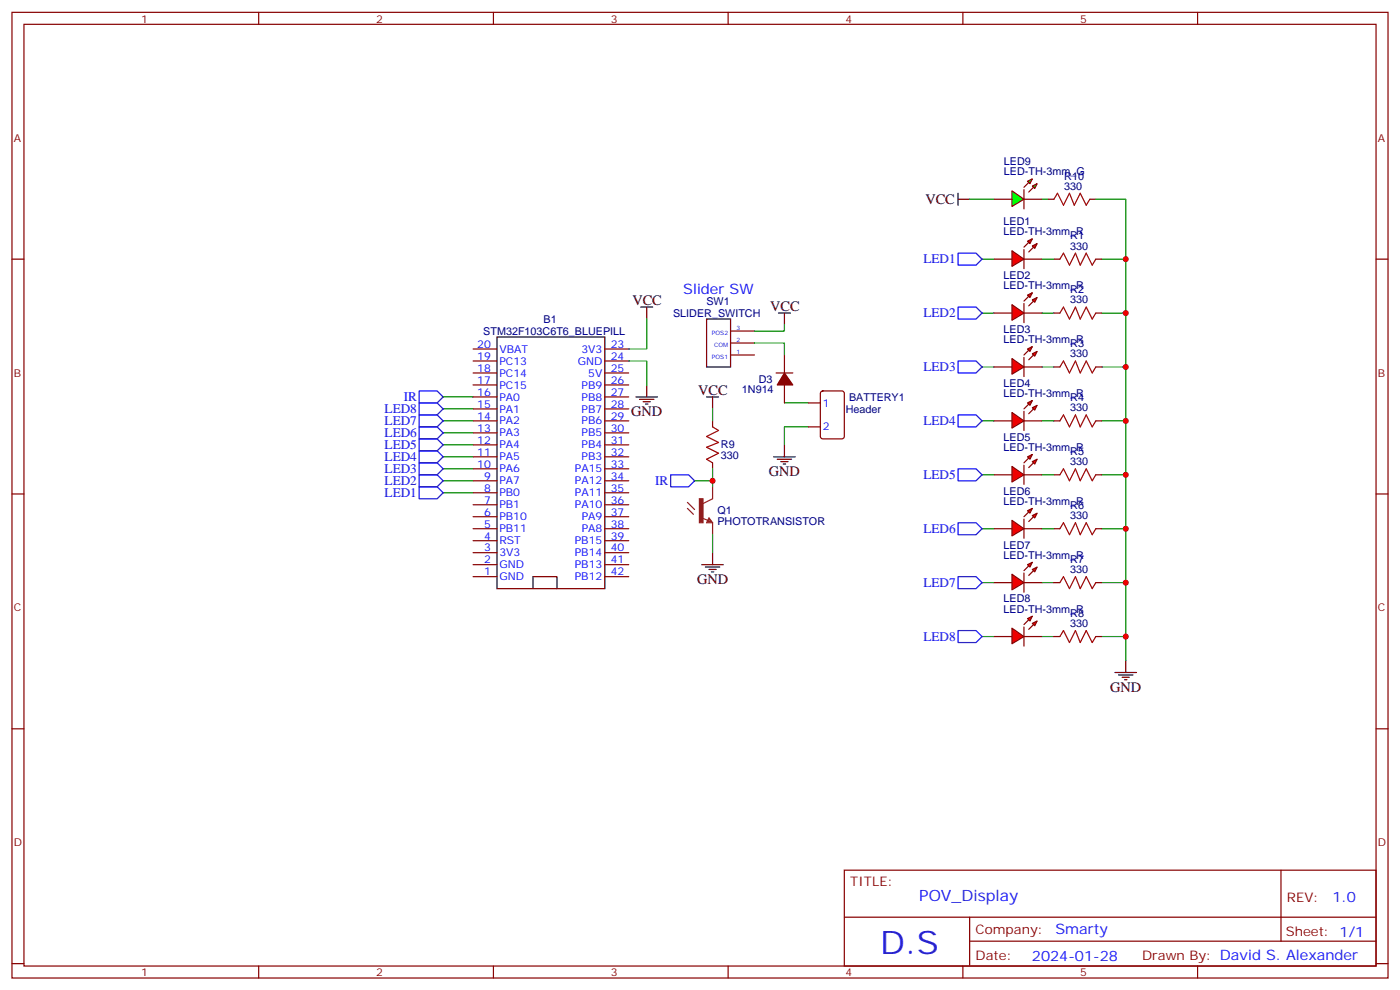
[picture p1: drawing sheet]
<svg xmlns="http://www.w3.org/2000/svg" width="412mm" height="292mm" viewBox="0 0 412 292" stroke-linecap="round" stroke-linejoin="round" font-family="sans-serif">
<g fill="none" stroke="#870000" stroke-width=".35">
<path d="M3.5 3.6h405.4v284.4h-405.4zM7.1 7.2h398.2v277.2h-398.2zM76.2 3.6v3.6M145.3 3.6v3.6M214.5 3.6v3.6M283.6 3.6v3.6M352.8 3.6v3.6M3.5 76.3h3.6M310.4 76.3h1.8M322.8 76.3h1.8M405.3 76.3h3.6M310.4 92.2h1.8"/>
<path d="M322.8 92.2h1.8M139.3 116.9h7.1M139.3 113.3h7.1M139.3 109.8h7.1M139.3 106.3h7.1M139.3 102.8h7.1M178.2 116.9h7M178.2 113.3h7M178.2 109.8h7M178.2 106.3h7M178.2 102.8h7M228.6 109.8h4.9"/>
<path d="M231.1 104.5v5.3M231.1 113.3v5.3M238.1 118.6h3.6M241.9 115.3l.5-.2h5.6l.7 .4v13l-.5 .7h-5.8l-.7-.4v-13zM310.4 108.1h1.8M322.8 108.1h1.8M139.3 138h7.1M139.3 134.5h7.1M139.3 131h7.1M139.3 127.5h7.1M139.3 123.9h7.1M139.3 120.4h7.1"/>
<path d="M178.2 138h7M178.2 134.5h7M178.2 131h7M178.2 127.5h7M178.2 123.9h7M178.2 120.4h7M238.1 125.7h3.6M310.4 123.9h1.8M310.4 139.8h1.8M322.8 123.9h1.8M322.8 139.8h1.8M3.5 145.5h3.6"/>
<path d="M139.3 159.2h7.1M139.3 155.7h7.1M139.3 152.2h7.1M139.3 148.6h7.1M139.3 145.1h7.1M139.3 141.6h7.1M178.2 159.2h7M178.2 155.7h7M178.2 152.2h7M178.2 148.6h7M178.2 145.1h7M178.2 141.6h7"/>
<path d="M310.4 155.7h1.8M322.8 155.7h1.8M405.3 145.5h3.6M139.3 169.8h7.1M139.3 166.3h7.1M139.3 162.7h7.1M178.2 169.8h7M178.2 166.3h7M178.2 162.7h7M310.4 171.6h1.8M322.8 171.6h1.8M310.4 187.4h1.8"/>
<path d="M322.8 187.4h1.8M3.5 214.6h3.6M405.3 214.6h3.6M248.7 256.2h156.6v28.2h-156.6zM377.3 256.2v20.9M248.7 270.1h156.5M285.6 277.1h119.6M285.6 270.1v14.1M3.5 283.7h3.6M76.2 284.4v3.6M145.3 284.4v3.6M214.5 284.4v3.6"/>
<path d="M283.6 284.4v3.6M352.8 284.4v3.6M405.3 283.7h3.6"/>
</g>
<g fill="none" stroke="#000" stroke-width=".35">
<path d="M146.4 99.2h31.8v74.1h-31.8zM229.3 92.2h3.5M231.1 92.2v3.5M227.9 134.5h6.3M229 135.2h4.2M230 135.9h2.1M230.7 136.6h.7M231.1 131v3.5M157 173.3v-3.5h7v3.5M328.4 198h6.4M329.5 198.7h4.2M330.6 199.4h2.1"/>
<path d="M331.6 194.5v3.5M331.3 200.1h.7"/>
</g>
<g fill="none" stroke="#008700" stroke-width=".35">
<path d="M289.3 76.3h3.5M306.9 76.3h3.5M324.6 76.3h7v118.2M289.3 92.2h3.5M306.9 92.2h3.5M324.6 92.2h7M231.1 118.6h7M289.3 108.1h3.5M306.9 108.1h3.5M324.6 108.1h7M130.5 123.9h8.8M130.5 138h8.8"/>
<path d="M130.5 134.5h8.8M130.5 131h8.8M130.5 127.5h8.8M130.5 120.4h8.8M238.1 125.7h-7v5.3M289.3 123.9h3.5M289.3 139.8h3.5M306.9 123.9h3.5M306.9 139.8h3.5M324.6 123.9h7M324.6 139.8h7M130.5 145.1h8.8"/>
<path d="M130.5 141.6h8.8M289.3 155.7h3.5M306.9 155.7h3.5M324.6 155.7h7M289.3 171.6h3.5M306.9 171.6h3.5M324.6 171.6h7M289.3 187.4h3.5M306.9 187.4h3.5M324.6 187.4h7"/>
</g>
<path d="M231.1 109.8l2.4 3.5h-4.5z" fill="#870000" stroke="#870000" stroke-width=".35"/>
<g fill="none" stroke="#00f" stroke-width=".35">
<path d="M282.2 74.5h5.3l1.8 1.8-1.8 1.8h-5.3zM282.2 90.4h5.3l1.8 1.8-1.8 1.7h-5.3zM123.5 118.6h5.3l1.7 1.8-1.7 1.8h-5.3zM282.2 106.3h5.3l1.8 1.8-1.8 1.7h-5.3zM123.5 139.8h5.3l1.7 1.8-1.7 1.7h-5.3zM123.5 136.3h5.3l1.7 1.7-1.7 1.8h-5.3zM123.5 132.8h5.3l1.7 1.7-1.7 1.8h-5.3zM123.5 129.2h5.3l1.7 1.8-1.7 1.8h-5.3zM123.5 125.7h5.3l1.7 1.8-1.7 1.7h-5.3zM123.5 122.2h5.3l1.7 1.7-1.7 1.8h-5.3zM282.2 138h5.3l1.8 1.8-1.8 1.8h-5.3zM282.2 122.2h5.3l1.8 1.7-1.8 1.8h-5.3z"/>
<path d="M123.5 143.3h5.3l1.7 1.8-1.7 1.8h-5.3zM282.2 153.9h5.3l1.8 1.8-1.8 1.7h-5.3zM282.2 169.8h5.3l1.8 1.8-1.8 1.7h-5.3zM282.2 185.7h5.3l1.8 1.7-1.8 1.8h-5.3z"/>
</g>
<path d="M312.2 76.3l1.1-1.8 1.7 3.6 1.8-3.6 1.4 3.6 1.8-3.6 1.7 3.6 1.1-1.8M312.2 92.2l1.1-1.8 1.7 3.5 1.8-3.5 1.4 3.5 1.8-3.5 1.7 3.5 1.1-1.7M312.2 108.1l1.1-1.8 1.7 3.5 1.8-3.5 1.4 3.5 1.8-3.5 1.7 3.5 1.1-1.7M312.2 139.8l1.1-1.8 1.7 3.6 1.8-3.6 1.4 3.6 1.8-3.6 1.7 3.6 1.1-1.8M312.2 123.9l1.1-1.7 1.7 3.5 1.8-3.5 1.4 3.5 1.8-3.5 1.7 3.5 1.1-1.8M312.2 155.7l1.1-1.8 1.7 3.5 1.8-3.5 1.4 3.5 1.8-3.5 1.7 3.5 1.1-1.7M312.2 171.6l1.1-1.8 1.7 3.5 1.8-3.5 1.4 3.5 1.8-3.5 1.7 3.5 1.1-1.7M312.2 187.4l1.1-1.7 1.7 3.5 1.8-3.5 1.4 3.5 1.8-3.5 1.7 3.5 1.1-1.8" fill="none" stroke="#a10000" stroke-width=".35"/>
<g fill="#f00" stroke="#870000" stroke-width=".35">
<path d="M298.1 137.3l3.5 2.5-3.5 2.1z"/>
<path d="M301.6 137v5.6z"/>
</g>
<g fill="#870000" stroke="#870000" stroke-width=".35">
<path d="M303 134.9l-1.4 1.4z"/>
<path d="M303 137.7l1.4-1.4z"/>
</g>
<g fill="#f00" stroke="#870000" stroke-width=".35">
<path d="M302.7 134.5l1.4-.7-.7 1.4z"/>
<path d="M304.1 135.9l1.4-.7-.7 1.4z"/>
</g>
<path d="M292.8 139.8h5.3M301.6 139.8h5.3" fill="none" stroke="#870000" stroke-width=".35"/>
<g fill="#f00" stroke="#870000" stroke-width=".35">
<path d="M298.1 153.2l3.5 2.5-3.5 2.1z"/>
<path d="M301.6 152.9v5.6z"/>
</g>
<g fill="#870000" stroke="#870000" stroke-width=".35">
<path d="M303 150.7l-1.4 1.5z"/>
<path d="M303 153.6l1.4-1.4z"/>
</g>
<g fill="#f00" stroke="#870000" stroke-width=".35">
<path d="M302.7 150.4l1.4-.7-.7 1.4z"/>
<path d="M304.1 151.8l1.4-.7-.7 1.4z"/>
</g>
<path d="M292.8 155.7h5.3M301.6 155.7h5.3" fill="none" stroke="#870000" stroke-width=".35"/>
<g fill="#f00" stroke="#870000" stroke-width=".35">
<path d="M298.1 169.1l3.5 2.5-3.5 2.1z"/>
<path d="M301.6 168.7v5.7z"/>
</g>
<g fill="#870000" stroke="#870000" stroke-width=".35">
<path d="M301.6 168l1.4-1.4z"/>
<path d="M304.4 168l-1.4 1.4z"/>
</g>
<g fill="#f00" stroke="#870000" stroke-width=".35">
<path d="M302.7 166.3l1.4-.7-.7 1.4z"/>
<path d="M304.1 167.7l1.4-.7-.7 1.4z"/>
</g>
<path d="M292.8 171.6h5.3M301.6 171.6h5.3" fill="none" stroke="#870000" stroke-width=".35"/>
<g fill="#f00" stroke="#870000" stroke-width=".35">
<path d="M298.1 185l3.5 2.4-3.5 2.1z"/>
<path d="M301.6 184.6v5.7z"/>
</g>
<g fill="#870000" stroke="#870000" stroke-width=".35">
<path d="M301.6 183.9l1.4-1.4z"/>
<path d="M304.4 183.9l-1.4 1.4z"/>
</g>
<g fill="#f00" stroke="#870000" stroke-width=".35">
<path d="M302.7 182.1l1.4-.7-.7 1.4z"/>
<path d="M304.1 183.6l1.4-.8-.7 1.5z"/>
</g>
<path d="M292.8 187.4h5.3M301.6 187.4h5.3" fill="none" stroke="#870000" stroke-width=".35"/>
<g fill="#f00" stroke="#870000" stroke-width=".35">
<path d="M298.1 121.5l3.5 2.4-3.5 2.1z"/>
<path d="M301.6 121.1v5.7z"/>
</g>
<g fill="#870000" stroke="#870000" stroke-width=".35">
<path d="M303 119l-1.4 1.4z"/>
<path d="M303 121.8l1.4-1.4z"/>
</g>
<g fill="#f00" stroke="#870000" stroke-width=".35">
<path d="M302.7 118.6l1.4-.7-.7 1.4z"/>
<path d="M304.1 120.1l1.4-.8-.7 1.5z"/>
</g>
<path d="M292.8 123.9h5.3M301.6 123.9h5.3" fill="none" stroke="#870000" stroke-width=".35"/>
<g fill="#f00" stroke="#870000" stroke-width=".35">
<path d="M298.1 105.6l3.5 2.5-3.5 2.1z"/>
<path d="M301.6 105.2v5.7z"/>
</g>
<g fill="#870000" stroke="#870000" stroke-width=".35">
<path d="M303 103.1l-1.4 1.4z"/>
<path d="M303 105.9l1.4-1.4z"/>
</g>
<g fill="#f00" stroke="#870000" stroke-width=".35">
<path d="M302.7 102.8l1.4-.7-.7 1.4z"/>
<path d="M304.1 104.2l1.4-.7-.7 1.4z"/>
</g>
<path d="M292.8 108.1h5.3M301.6 108.1h5.3" fill="none" stroke="#870000" stroke-width=".35"/>
<g fill="#f00" stroke="#870000" stroke-width=".35">
<path d="M298.1 89.7l3.5 2.5-3.5 2.1z"/>
<path d="M301.6 89.4v5.6z"/>
</g>
<g fill="#870000" stroke="#870000" stroke-width=".35">
<path d="M303 87.2l-1.4 1.5z"/>
<path d="M303 90.1l1.4-1.4z"/>
</g>
<g fill="#f00" stroke="#870000" stroke-width=".35">
<path d="M302.7 86.9l1.4-.7-.7 1.4z"/>
<path d="M304.1 88.3l1.4-.7-.7 1.4z"/>
</g>
<path d="M292.8 92.2h5.3M301.6 92.2h5.3" fill="none" stroke="#870000" stroke-width=".35"/>
<g fill="#f00" stroke="#870000" stroke-width=".35">
<path d="M298.1 73.8l3.5 2.5-3.5 2.1z"/>
<path d="M301.6 73.5v5.6z"/>
</g>
<g fill="#870000" stroke="#870000" stroke-width=".35">
<path d="M303 71.4l-1.4 1.4z"/>
<path d="M303 74.2l1.4-1.4z"/>
</g>
<g fill="#f00" stroke="#870000" stroke-width=".35">
<path d="M302.7 71l1.4-.7-.7 1.4z"/>
<path d="M304.1 72.4l1.4-.7-.7 1.4z"/>
</g>
<path d="M292.8 76.3h5.3M301.6 76.3h5.3M215.2 97.5h7M215.2 104.5h7M215.2 101h7M209.9 123.9v1.8M209.9 136.3v1.7" fill="none" stroke="#870000" stroke-width=".35"/>
<g fill="none" stroke="#000" stroke-width=".35">
<path d="M188.7 90.4h3.6M190.5 90.4v3.5M208.1 93.9h7.1v14.2h-7.1zM187.3 116.9h6.4M188.4 117.6h4.2M189.4 118.3h2.2M190.1 119h.8M190.5 113.3v3.6M208.1 116.9h3.6M209.9 116.9v3.5M206.7 166.3h6.4M207.8 167h4.2"/>
<path d="M208.8 167.7h2.2M209.5 168.4h.8M209.9 162.7v3.6"/>
</g>
<path d="M190.5 93.9v8.9h-5.3M231.1 95.7v1.8h-8.9M185.2 106.3h5.3v7M222.2 101h8.9v3.5M209.9 120.4v3.5M209.9 138v5.3M204.6 141.6h5.3M209.9 157.4v5.3" fill="none" stroke="#008700" stroke-width=".35"/>
<path d="M202.5 147.9l2.1 2.1M202.5 149.7l1.8 1.7M206.7 152.5l1.8 .7M208.8 152.5l1.1 1.4h-1.8zM208.8 152.9l.7 .7h-1zM208.8 153.2v.4M209.9 143.3v3.6l-2.8 1.4M209.9 153.9v3.5" fill="none" stroke="#8c2424" stroke-width=".35"/>
<path d="M206 146.9h1.1v7h-1.1z" fill="#8c2424" stroke="#8c2424" stroke-width=".35"/>
<path d="M209.9 125.7l1.8 1.1-3.6 1.7 3.6 1.8-3.6 1.4 3.6 1.8-3.6 1.7 1.8 1.1" fill="none" stroke="#a10000" stroke-width=".35"/>
<path d="M123.5 115.1h5.3l1.7 1.8-1.7 1.7h-5.3zM197.6 139.8h5.2l1.8 1.8-1.8 1.7h-5.2z" fill="none" stroke="#00f" stroke-width=".35"/>
<path d="M298.1 56.2l3.5 2.5-3.5 2.1z" fill="#0f0" stroke="#870000" stroke-width=".35"/>
<path d="M301.6 55.8v5.7z" fill="#f00" stroke="#870000" stroke-width=".35"/>
<g fill="#870000" stroke="#870000" stroke-width=".35">
<path d="M301.6 55.1l1.4-1.4z"/>
<path d="M303 56.6l1.4-1.5z"/>
</g>
<g fill="#0f0" stroke="#870000" stroke-width=".35">
<path d="M302.7 53.4l1.4-.7-.7 1.4z"/>
<path d="M304.1 54.8l1.4-.7-.7 1.4z"/>
</g>
<path d="M292.8 58.7h5.3M301.6 58.7h5.3M308.7 58.7h1.7M321 58.7h1.8" fill="none" stroke="#870000" stroke-width=".35"/>
<path d="M310.4 58.7l1.1-1.8 1.8 3.5 1.7-3.5 1.4 3.5 1.8-3.5 1.8 3.5 1-1.7" fill="none" stroke="#a10000" stroke-width=".35"/>
<path d="M285.8 58.7h7M306.9 58.7h1.8M322.8 58.7h8.8v17.6M130.5 116.9h8.8" fill="none" stroke="#008700" stroke-width=".35"/>
<path d="M282.2 58.7h3.6M282.2 56.9v3.5" fill="none" stroke="#000" stroke-width=".35"/>
<g fill="#c00">
<circle cx="331.6" cy="92.2" r=".88"/>
<circle cx="331.6" cy="108.1" r=".88"/>
<circle cx="331.6" cy="123.9" r=".88"/>
<circle cx="331.6" cy="139.8" r=".88"/>
<circle cx="331.6" cy="155.7" r=".88"/>
<circle cx="331.6" cy="171.6" r=".88"/>
<circle cx="331.6" cy="187.4" r=".88"/>
<circle cx="209.9" cy="141.6" r=".88"/>
<circle cx="331.6" cy="76.3" r=".88"/>
</g>
<text font-size="9.5" fill="#00f" x="259.3" y="280.9">D.S</text>
<text font-size="4.6" fill="#00f" x="270.8" y="265.3">POV_Display</text>
<g font-size="4.2">
<text x="272.6" y="60.1">VCC</text>
<text x="186.3" y="89.7">VCC</text>
<text x="226.8" y="91.5">VCC</text>
<text x="205.7" y="116.2">VCC</text>
<text x="185.9" y="122.5">GND</text>
<text x="226.5" y="140.2">GND</text>
<text x="205.3" y="171.9">GND</text>
<text x="327" y="203.7">GND</text>
</g>
<g font-size="4.2" fill="#00f">
<text x="201.3" y="86.7">Slider SW</text>
<text x="392.5" y="265.5">1.0</text>
<text x="310.9" y="275">Smarty</text>
<text x="304" y="282.9">2024-01-28</text>
</g>
<g font-size="3.9" fill="#00f">
<text x="272" y="77.5">LED1</text>
<text x="272" y="93.3">LED2</text>
<text x="272" y="109.2">LED3</text>
<text x="118.9" y="118">IR</text>
<text x="113.3" y="125.1">LED7</text>
<text x="113.3" y="121.6">LED8</text>
<text x="272" y="125.1">LED4</text>
<text x="113.3" y="128.6">LED6</text>
<text x="113.3" y="135.7">LED4</text>
<text x="113.3" y="132.2">LED5</text>
<text x="113.3" y="142.7">LED2</text>
<text x="113.3" y="139.2">LED3</text>
<text x="193" y="142.7">IR</text>
<text x="272" y="141">LED5</text>
<text x="113.3" y="146.3">LED1</text>
<text x="272" y="156.8">LED6</text>
<text x="272" y="172.7">LED7</text>
<text x="272" y="188.6">LED8</text>
</g>
<g font-size="3.9" fill="#800">
<text x="250.5" y="260.8">TITLE:</text>
<text x="379.1" y="265.5">REV:</text>
<text x="287.4" y="275">Company:</text>
<text x="378.7" y="275.6">Sheet: 1/1</text>
<text x="287.4" y="282.7">Date:</text>
<text x="336.4" y="282.8">Drawn By: David S. Alexander</text>
</g>
<g font-size="3.2" fill="#800">
<text x="41.6" y="6.6">1</text>
<text x="110.8" y="6.6">2</text>
<text x="179.9" y="6.6">3</text>
<text x="249.1" y="6.6">4</text>
<text x="318.2" y="6.6">5</text>
<text x="4.1" y="41.7">A</text>
<text x="405.9" y="41.7">A</text>
<text x="4.1" y="110.9">B</text>
<text x="405.9" y="110.9">B</text>
<text x="4.1" y="180">C</text>
<text x="405.9" y="180">C</text>
<text x="4.1" y="249.2">D</text>
<text x="405.9" y="249.2">D</text>
<text x="41.6" y="287.4">1</text>
<text x="110.8" y="287.4">2</text>
<text x="179.9" y="287.4">3</text>
<text x="249.1" y="287.4">4</text>
<text x="318.2" y="287.4">5</text>
</g>
<g font-size="3.2" fill="#000080">
<text x="295.7" y="51.6">LED-TH-3mm_G</text>
<text x="295.7" y="48.4">LED9</text>
<text x="313.5" y="52.9">R10</text>
<text x="313.5" y="55.8">330</text>
<text x="295.6" y="69.3">LED-TH-3mm_R</text>
<text x="295.6" y="66.3">LED1</text>
<text x="315.3" y="70.5">R1</text>
<text x="315.3" y="73.5">330</text>
<text x="295.6" y="82.1">LED2</text>
<text x="208.1" y="89.7">SW1</text>
<text x="295.6" y="85.1">LED-TH-3mm_R</text>
<text x="315.3" y="89.4">330</text>
<text x="315.3" y="86.4">R2</text>
<text x="160.1" y="95.2">B1</text>
<text x="198.3" y="93.2">SLIDER_SWITCH</text>
<text x="142.4" y="98.5">STM32F103C6T6_BLUEPILL</text>
<text x="295.6" y="101">LED-TH-3mm_R</text>
<text x="295.6" y="98">LED3</text>
<text x="315.3" y="105.2">330</text>
<text x="315.3" y="102.2">R3</text>
<text x="223.5" y="112.6">D3</text>
<text x="295.6" y="113.9">LED4</text>
<text x="218.5" y="115.8">1N914</text>
<text x="250.1" y="117.9">BATTERY1</text>
<text x="295.6" y="116.9">LED-TH-3mm_R</text>
<text x="315.3" y="118.1">R4</text>
<text x="249.2" y="121.5">Header</text>
<text x="315.3" y="121.1">330</text>
<text x="295.6" y="129.8">LED5</text>
<text x="212.4" y="135.2">330</text>
<text x="212.4" y="132">R9</text>
<text x="295.6" y="132.8">LED-TH-3mm_R</text>
<text x="315.3" y="137">330</text>
<text x="315.3" y="134">R5</text>
<text x="295.6" y="148.6">LED-TH-3mm_R</text>
<text x="295.6" y="145.6">LED6</text>
<text x="315.3" y="149.9">R6</text>
<text x="211.3" y="154.6">PHOTOTRANSISTOR</text>
<text x="211.3" y="151.4">Q1</text>
<text x="315.3" y="152.9">330</text>
<text x="295.6" y="161.5">LED7</text>
<text x="295.6" y="164.5">LED-TH-3mm_R</text>
<text x="315.3" y="165.7">R7</text>
<text x="315.3" y="168.7">330</text>
<text x="295.6" y="177.4">LED8</text>
<text x="295.6" y="180.4">LED-TH-3mm_R</text>
<text x="315.3" y="184.6">330</text>
<text x="315.3" y="181.6">R8</text>
</g>
<g font-size="3.2" fill="#00f">
<text x="140.6" y="105.9">19</text>
<text x="140.6" y="102.4">20</text>
<text x="147.1" y="107.4">PC13</text>
<text x="147.1" y="103.8">VBAT</text>
<text x="170.2" y="107.4">GND</text>
<text x="171.2" y="103.8">3V3</text>
<text x="179.9" y="102.4">23</text>
<text x="179.9" y="105.9">24</text>
<text x="140.6" y="113">17</text>
<text x="140.6" y="109.5">18</text>
<text x="147.1" y="110.9">PC14</text>
<text x="173.3" y="110.9">5V</text>
<text x="179.9" y="109.5">25</text>
<text x="179.9" y="113">26</text>
<text x="140.6" y="116.5">16</text>
<text x="147.1" y="117.9">PA0</text>
<text x="147.1" y="114.4">PC15</text>
<text x="171.3" y="114.4">PB9</text>
<text x="171.3" y="117.9">PB8</text>
<text x="179.9" y="116.5">27</text>
<text x="242.4" y="119.7">1</text>
<text x="140.6" y="123.6">14</text>
<text x="140.6" y="120.1">15</text>
<text x="147.1" y="125">PA2</text>
<text x="147.1" y="121.5">PA1</text>
<text x="171.3" y="121.5">PB7</text>
<text x="171.3" y="125">PB6</text>
<text x="179.9" y="120.1">28</text>
<text x="179.9" y="123.6">29</text>
<text x="140.6" y="130.6">12</text>
<text x="140.6" y="127.1">13</text>
<text x="147.1" y="128.5">PA3</text>
<text x="171.3" y="128.5">PB5</text>
<text x="179.9" y="127.1">30</text>
<text x="179.9" y="130.6">31</text>
<text x="242.4" y="126.8">2</text>
<text x="140.6" y="137.7">10</text>
<text x="140.6" y="134.2">11</text>
<text x="147.1" y="135.6">PA5</text>
<text x="147.1" y="132">PA4</text>
<text x="171.3" y="132">PB4</text>
<text x="171.3" y="135.6">PB3</text>
<text x="179.9" y="134.2">32</text>
<text x="179.9" y="137.7">33</text>
<text x="142.6" y="141.2">9</text>
<text x="147.1" y="142.6">PA7</text>
<text x="147.1" y="139.1">PA6</text>
<text x="169.3" y="139.1">PA15</text>
<text x="169.3" y="142.6">PA12</text>
<text x="179.9" y="141.2">34</text>
<text x="142.6" y="148.3">7</text>
<text x="142.6" y="144.7">8</text>
<text x="147.1" y="149.7">PB1</text>
<text x="147.1" y="146.2">PB0</text>
<text x="169.3" y="146.2">PA11</text>
<text x="169.3" y="149.7">PA10</text>
<text x="179.9" y="144.7">35</text>
<text x="179.9" y="148.3">36</text>
<text x="142.6" y="155.3">5</text>
<text x="142.6" y="151.8">6</text>
<text x="147.1" y="153.2">PB10</text>
<text x="171.3" y="153.2">PA9</text>
<text x="179.9" y="151.8">37</text>
<text x="179.9" y="155.3">38</text>
<text x="142.6" y="158.9">4</text>
<text x="147.1" y="160.3">RST</text>
<text x="147.1" y="156.7">PB11</text>
<text x="169.3" y="160.3">PB15</text>
<text x="171.3" y="156.7">PA8</text>
<text x="179.9" y="158.9">39</text>
<text x="142.6" y="165.9">2</text>
<text x="142.6" y="162.4">3</text>
<text x="147.1" y="167.3">GND</text>
<text x="147.1" y="163.8">3V3</text>
<text x="169.3" y="163.8">PB14</text>
<text x="169.3" y="167.3">PB13</text>
<text x="179.9" y="162.4">40</text>
<text x="179.9" y="165.9">41</text>
<text x="142.6" y="169.4">1</text>
<text x="147.1" y="170.9">GND</text>
<text x="169.3" y="170.9">PB12</text>
<text x="179.9" y="169.4">42</text>
</g>
<g font-size="1.8" fill="#00f">
<text x="209.7" y="98.5">POS2</text>
<text x="217" y="100.6">2</text>
<text x="217" y="97.1">3</text>
<text x="209.7" y="105.6">POS1</text>
<text x="210.4" y="102.1">COM</text>
<text x="217" y="104.2">1</text>
</g>
</svg>
